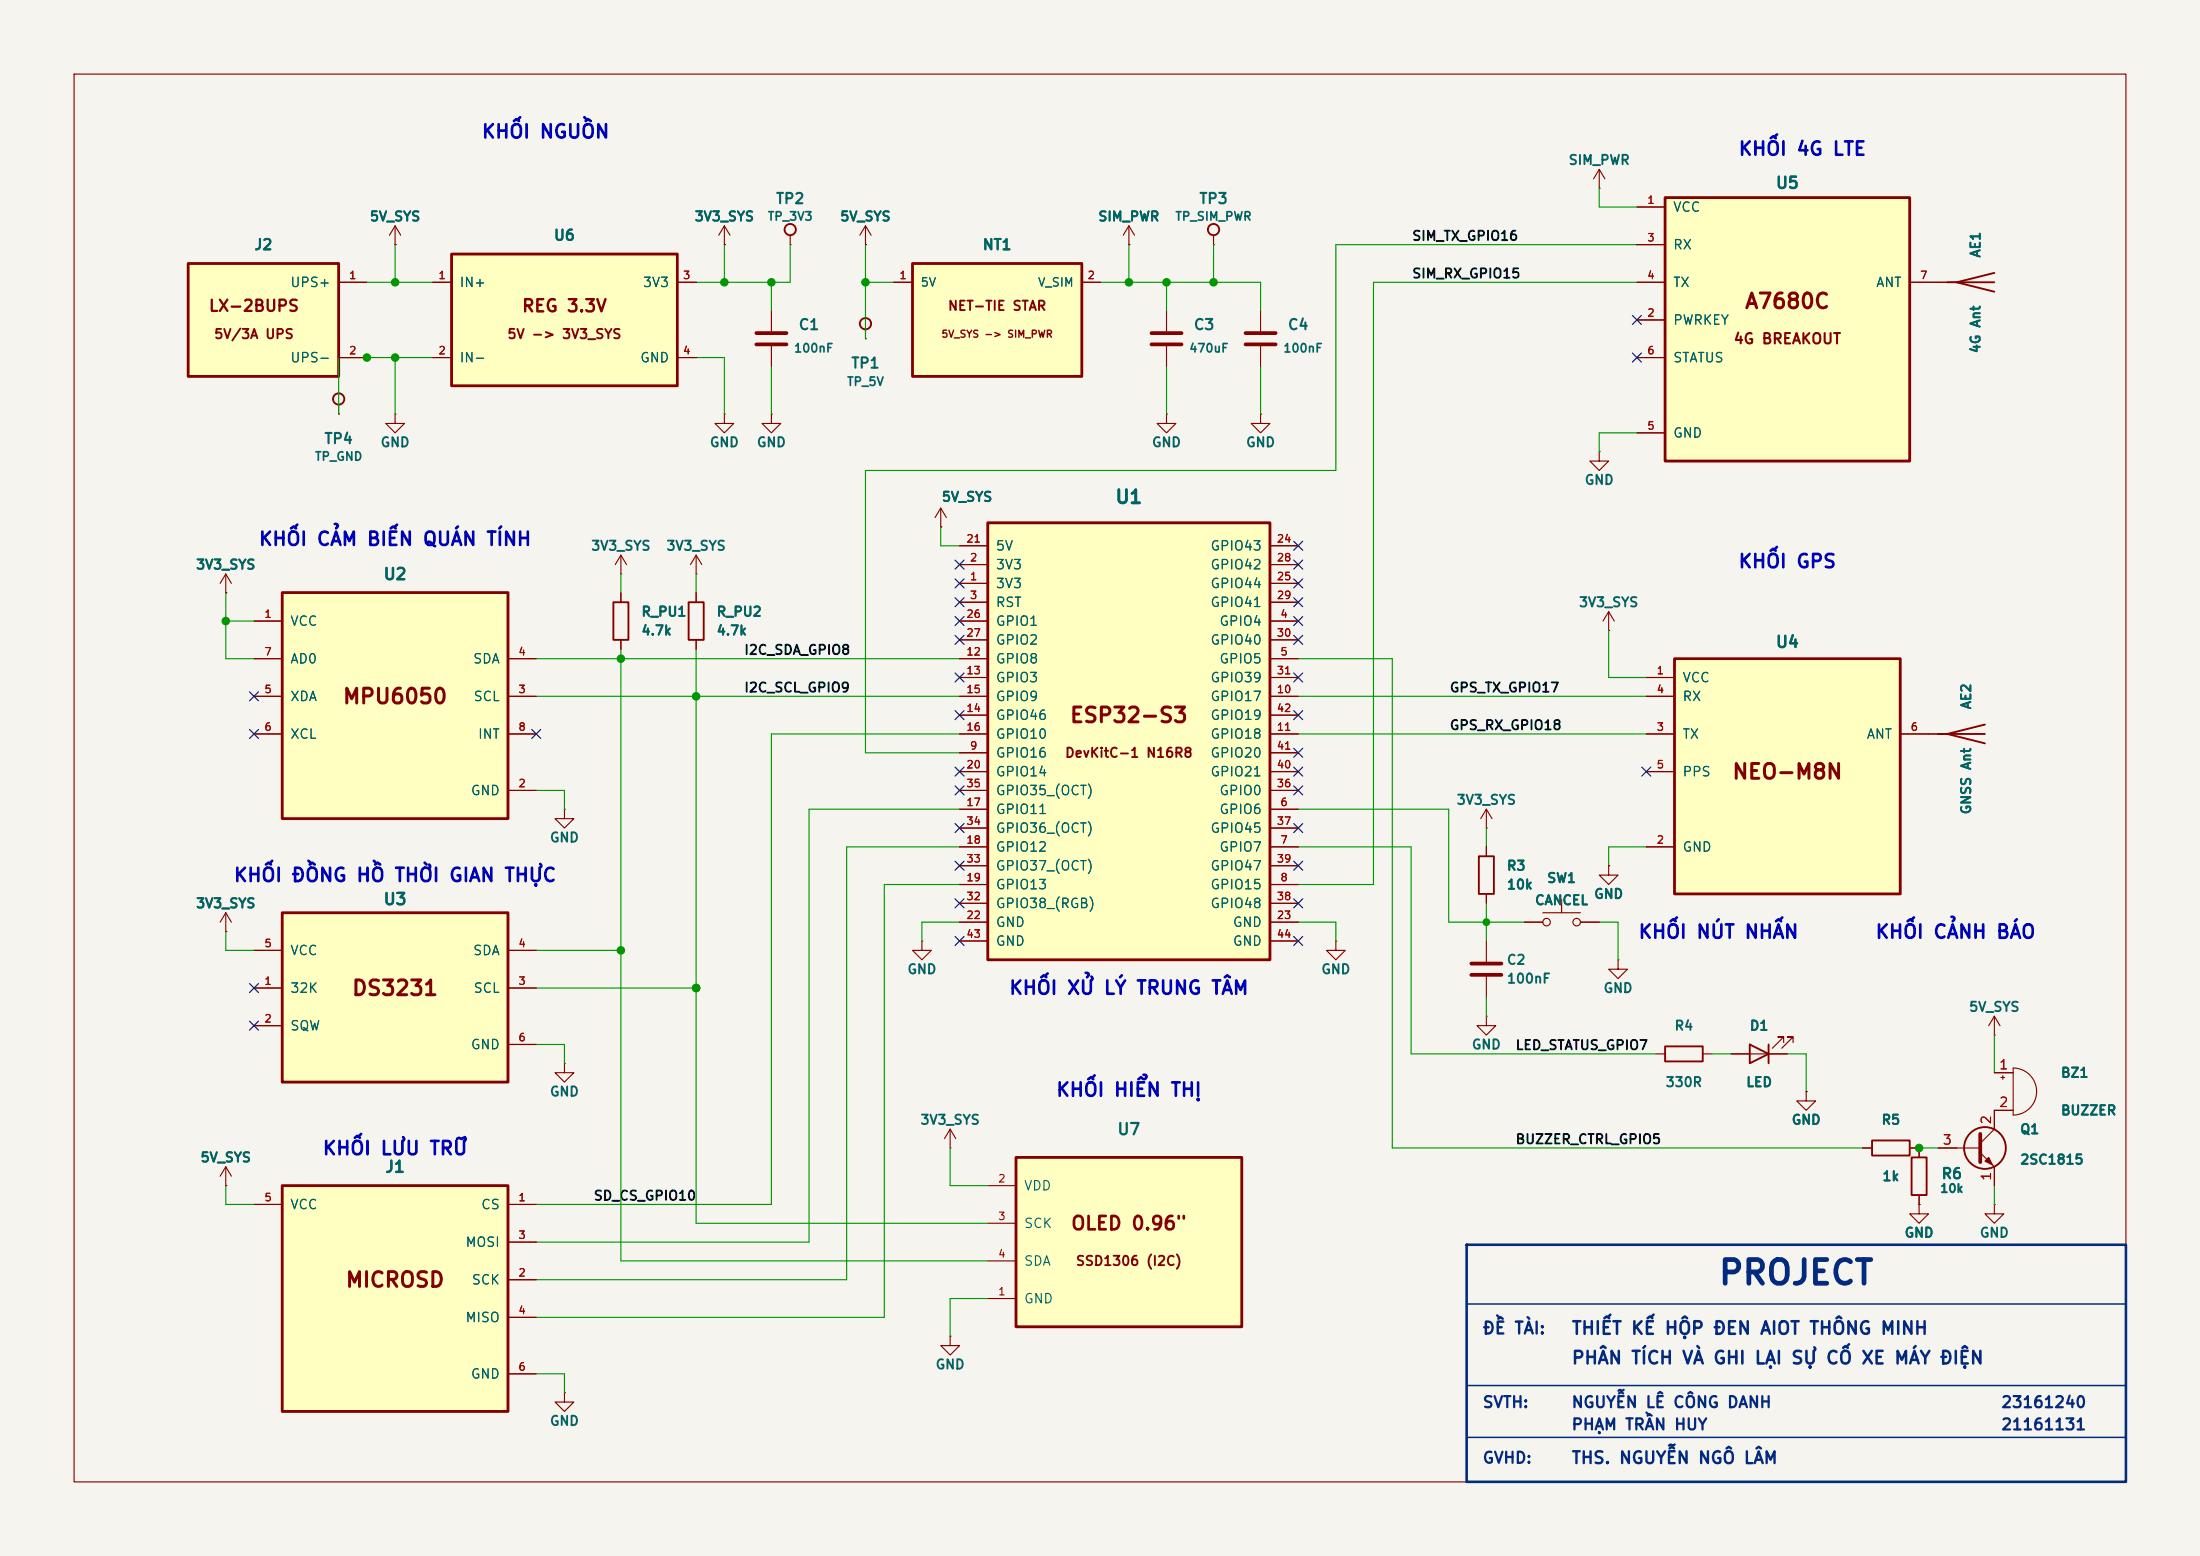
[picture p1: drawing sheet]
<svg xmlns="http://www.w3.org/2000/svg" width="297mm" height="210mm" viewBox="0 0 297 210" stroke-linecap="round" stroke-linejoin="round" font-family="sans-serif">
<path d="M0 0h297v210h-297z" fill="#f5f4ef" stroke="#f5f4ef" stroke-width=".14"/>
<path d="M10 10h277v190h-277z" fill="none" stroke="#840000" stroke-width=".15"/>
<path d="M133.3 70.6h38.1v58.9h-38.1z" fill="#ffffc2"/>
<path d="M133.3 70.6h38.1v58.9h-38.1z" fill="none" stroke="#840000" stroke-width=".38"/>
<g fill="none" stroke="#840000" stroke-width=".15">
<path d="M129.5 78.7h3.8M129.5 76.2h3.8M129.5 73.7h3.8M171.4 78.7h3.9M171.4 76.2h3.9M171.4 73.7h3.9M129.5 81.3h3.8M129.5 83.8h3.8M129.5 88.9h3.8M129.5 94h3.8M129.5 99.1h3.8M129.5 91.4h3.8"/>
<path d="M129.5 96.5h3.8M129.5 86.4h3.8M171.4 81.3h3.9M171.4 83.8h3.9M171.4 88.9h3.9M171.4 94h3.9M171.4 99.1h3.9M171.4 91.4h3.9M171.4 96.5h3.9M171.4 86.4h3.9M129.5 109.2h3.8M129.5 114.3h3.8"/>
<path d="M129.5 119.4h3.8M129.5 101.6h3.8M129.5 104.1h3.8M129.5 116.8h3.8M129.5 111.8h3.8M129.5 106.7h3.8M171.4 109.2h3.9M171.4 114.3h3.9M171.4 119.4h3.9M171.4 101.6h3.9M171.4 104.1h3.9M171.4 116.8h3.9"/>
<path d="M171.4 111.8h3.9M171.4 106.7h3.9M129.5 124.5h3.8M129.5 121.9h3.8M129.5 127h3.8M171.4 124.5h3.9M171.4 121.9h3.9M171.4 127h3.9M180.3 127v1.3h1.3l-1.3 1.2-1.2-1.2h1.2M180.3 127h.1"/>
</g>
<path d="M38.1 80h30.5v30.5h-30.5z" fill="#ffffc2"/>
<path d="M38.1 80h30.5v30.5h-30.5z" fill="none" stroke="#840000" stroke-width=".38"/>
<path d="M34.3 83.8h3.8M34.3 94h3.8M34.3 88.9h3.8M34.3 99.1h3.8M68.6 94h3.8M68.6 88.9h3.8M68.6 99.1h3.8M68.6 106.7h3.8" fill="none" stroke="#840000" stroke-width=".15"/>
<path d="M123.2 35.6h22.8v15.2h-22.8z" fill="#ffffc2"/>
<path d="M123.2 35.6h22.8v15.2h-22.8z" fill="none" stroke="#840000" stroke-width=".38"/>
<path d="M106.7 33h.1M106.7 31.8v1.2M120.6 38.1h2.6M146 38.1h2.6M76.2 143.5v1.3h1.3l-1.3 1.3-1.3-1.3h1.3M76.2 143.5h.1" fill="none" stroke="#840000" stroke-width=".15"/>
<circle cx="106.7" cy="31" r=".76" fill="none" stroke="#840000" stroke-width=".25"/>
<path d="M38.1 123.2h30.5v22.9h-30.5z" fill="#ffffc2"/>
<path d="M38.1 123.2h30.5v22.9h-30.5z" fill="none" stroke="#840000" stroke-width=".38"/>
<g fill="none" stroke="#840000" stroke-width=".15">
<path d="M152.4 33h.1M152.4 30.5l-.8 1.3M152.4 30.5l.8 1.3M152.4 30.5v2.5M45.7 55.9h.1M45.7 54.6v1.3M53.3 55.9v1.3h1.3l-1.3 1.2-1.2-1.2h1.2M53.3 55.9h.1M30.5 77.5l-.8 1.2M30.5 77.5l.7 1.2M30.5 77.5v2.5M83.8 77.5h.1"/>
<path d="M83.8 74.9l-.7 1.3M83.8 74.9l.8 1.3M83.8 74.9v2.6M30.5 80h.1M200.7 111.8h.1M200.7 109.2l-.8 1.3M200.7 109.2l.7 1.3M200.7 109.2v2.6M30.5 125.7h.1M30.5 123.2v2.5M30.5 123.2l-.8 1.3M30.5 123.2l.7 1.3"/>
<path d="M34.3 133.4h3.8M34.3 138.4h3.8M34.3 128.3h3.8M68.6 133.4h3.8M68.6 128.3h3.8M68.6 141h3.8M76.2 188v1.2h1.3l-1.3 1.3-1.3-1.3h1.3M76.2 188h.1"/>
</g>
<circle cx="45.7" cy="53.8" r=".76" fill="none" stroke="#840000" stroke-width=".25"/>
<path d="M61 34.3h30.4v17.8h-30.4z" fill="#ffffc2"/>
<path d="M61 34.3h30.4v17.8h-30.4z" fill="none" stroke="#840000" stroke-width=".38"/>
<g fill="none" stroke="#840000" stroke-width=".15">
<path d="M58.4 38.1h2.6M91.4 38.1h2.6M116.8 33h.1M116.8 30.5v2.5M116.8 30.5l-.7 1.3M116.8 30.5l.8 1.3M163.8 33h.1M163.8 31.8v1.2M58.4 48.3h2.6M91.4 48.3h2.6M116.8 45.7h.1M116.8 44.5v1.2"/>
<path d="M83.8 80v1.3M83.8 86.4v1.2"/>
</g>
<g fill="none" stroke="#840000" stroke-width=".25">
<path d="M82.8 81.3h2v5.1h-2z"/>
<circle cx="163.8" cy="31" r=".76"/>
<circle cx="116.8" cy="43.7" r=".76"/>
</g>
<path d="M25.4 35.6h20.3v15.2h-20.3z" fill="#ffffc2"/>
<path d="M25.4 35.6h20.3v15.2h-20.3z" fill="none" stroke="#840000" stroke-width=".38"/>
<path d="M45.7 38.1h3.8M45.7 48.3h3.8M217.2 116.8v1.3h1.2l-1.2 1.3-1.3-1.3h1.3M217.2 116.8h.1M218.4 129.5v1.3h1.3l-1.3 1.3-1.2-1.3h1.2M218.4 129.5h.1" fill="none" stroke="#840000" stroke-width=".15"/>
<path d="M38.1 160h30.5v30.5h-30.5z" fill="#ffffc2"/>
<path d="M38.1 160h30.5v30.5h-30.5z" fill="none" stroke="#840000" stroke-width=".38"/>
<g fill="none" stroke="#840000" stroke-width=".15">
<path d="M127 71.1h.1M127 68.6l-.8 1.3M127 68.6l.8 1.3M127 68.6v2.5M215.9 61v1.2h1.3l-1.3 1.3-1.3-1.3h1.3M215.9 61h.1M76.2 109.2v1.3h1.3l-1.3 1.3-1.3-1.3h1.3M76.2 109.2h.1M205.7 124.5h2.6M208.3 123.2h5.1M210.8 121.4v1.8M213.4 124.5h2.5"/>
<path d="M30.5 157.5l-.8 1.3M30.5 157.5l.7 1.3M30.5 157.5v2.5M261.6 154.9h5.7M267.3 155.6l1.9 1.9v2.5M269.2 149.9v2.5l-1.9 1.9M30.5 160h.1M34.3 162.6h3.8M68.6 162.6h3.8M68.6 172.7h3.8M68.6 167.6h3.8M68.6 177.8h3.8"/>
<path d="M68.6 185.4h3.8"/>
<circle cx="208.8" cy="124.5" r=".51"/>
<circle cx="212.9" cy="124.5" r=".51"/>
</g>
<path d="M267.3 153v3.8" fill="none" stroke="#840000" stroke-width=".51"/>
<circle cx="268" cy="154.9" r="2.82" fill="none" stroke="#840000" stroke-width=".25"/>
<path d="M268 156.7l.5-.5 .5 1z" fill="#840000" stroke="#840000" stroke-width=".15"/>
<path d="M137.2 156.2h30.4v22.9h-30.4z" fill="#ffffc2"/>
<path d="M137.2 156.2h30.4v22.9h-30.4z" fill="none" stroke="#840000" stroke-width=".38"/>
<g fill="none" stroke="#840000" stroke-width=".15">
<path d="M53.3 33h.1M53.3 30.5l-.7 1.3M53.3 30.5l.8 1.3M53.3 30.5v2.5M157.5 55.9v1.3h1.2l-1.2 1.2-1.3-1.2h1.3M157.5 55.9h.1M157.5 41.9v2.8M157.5 46.7v2.8M170.2 55.9v1.3h1.2l-1.2 1.2-1.3-1.2h1.3M170.2 55.9h.1M170.2 41.9v2.8M170.2 46.7v2.8"/>
<path d="M94 77.5h.1M94 74.9l-.8 1.3M94 74.9l.7 1.3M94 74.9v2.6M217.2 85.1h.1M217.2 82.6l-.8 1.2M217.2 82.6l.7 1.2M217.2 82.6v2.5M200.7 114.3v1.3M124.5 127v1.3h1.2l-1.2 1.2-1.3-1.2h1.3M124.5 127h.1M200.7 120.7v1.2"/>
<path d="M128.3 154.9h.1M128.3 152.4l-.8 1.3M128.3 152.4l.7 1.3M128.3 152.4v2.5M269.2 144.8h2.6M269.2 149.9h2.6M270.1 145.4h.5M270.4 145.2v.5M271.8 144.1a3.2 3.2 0 0 1 3.1 3.2 3.2 3.2 0 0 1-3.1 3.2zM133.3 175.3h3.9M133.3 160h3.9M133.3 165.1h3.9"/>
<path d="M133.3 170.2h3.9M128.3 180.3v1.3h1.2l-1.2 1.3-1.3-1.3h1.3M128.3 180.3h.1"/>
</g>
<path d="M155.4 45h4.1M155.4 46.5h4.1M168.1 45h4.1M168.1 46.5h4.1" fill="none" stroke="#840000" stroke-width=".51"/>
<path d="M199.6 115.6h2.1v5.1h-2.1z" fill="none" stroke="#840000" stroke-width=".25"/>
<path d="M224.8 26.7h33v35.5h-33z" fill="#ffffc2"/>
<path d="M224.8 26.7h33v35.5h-33z" fill="none" stroke="#840000" stroke-width=".38"/>
<g fill="none" stroke="#840000" stroke-width=".15">
<path d="M215.9 25.4h.1M215.9 22.9l-.8 1.2M215.9 22.9l.8 1.2M215.9 22.9v2.5M221 27.9h3.8M221 33h3.8M221 38.1h3.8M257.8 38.1h3.8M221 43.2h3.8M221 58.4h3.8M221 48.3h3.8M94 80v1.3"/>
<path d="M94 86.4v1.2M260.3 99.1h2.6M200.7 137.2v1.2h1.2l-1.2 1.3-1.3-1.3h1.3M200.7 137.2h.1M200.7 127v2.8M200.7 131.8v2.8M269.2 139.7h.1M269.2 137.2l-.7 1.2M269.2 137.2l.8 1.2M269.2 137.2v2.5M223.5 142.2h1.3M229.9 142.2h1.2"/>
<path d="M233.7 142.2h7.6M240.8 140.7v-.7h-.8h.8l-1.5 1.5M242.1 140.7v-.7h-.8h.8l-1.6 1.5M243.8 147.3v1.3h1.3l-1.3 1.3-1.2-1.3h1.2M243.8 147.3h.1M251.5 154.9h1.2M257.8 154.9h1.3v1.3M259.1 162.6v1.2h1.2l-1.2 1.3-1.3-1.3h1.3M259.1 162.6h.1M259.1 161.3v1.3M269.2 162.6v1.2h1.3l-1.3 1.3-1.2-1.3h1.2M269.2 162.6h.1"/>
</g>
<path d="M93 81.3h2v5.1h-2zM261.6 99.1h6.4M268 97.8l-5.1 1.3 5.1 1.2M224.8 141.2h5.1v2.1h-5.1zM236.2 141l2.6 1.2-2.6 1.3zM238.8 141v2.5M252.7 153.9h5.1v2.1h-5.1zM258.1 156.2h2v5.1h-2z" fill="none" stroke="#840000" stroke-width=".25"/>
<path d="M198.6 130h4.1M198.6 131.6h4.1" fill="none" stroke="#840000" stroke-width=".51"/>
<path d="M226.1 88.9h30.4v31.8h-30.4z" fill="#ffffc2"/>
<path d="M226.1 88.9h30.4v31.8h-30.4z" fill="none" stroke="#840000" stroke-width=".38"/>
<g fill="none" stroke="#840000" stroke-width=".15">
<path d="M45.7 38.1h3.8M53.3 33h.1M58.4 38.1h2.6M91.4 38.1h2.6M97.8 33h.1M97.8 30.5l-.8 1.3M97.8 30.5l.8 1.3M97.8 30.5v2.5M116.8 33h.1M120.6 38.1h2.6M146 38.1h2.6M152.4 33h.1"/>
<path d="M221 38.1h3.8M221 27.9h3.8M221 33h3.8M257.8 38.1h6.4M45.7 48.3h3.8M58.4 48.3h2.6M91.4 48.3h2.6M97.8 55.9v1.3h1.3l-1.3 1.2-1.3-1.2h1.3M97.8 55.9h.1M104.1 55.9v1.3h1.3l-1.3 1.2-1.2-1.2h1.2M104.1 55.9h.1M104.1 41.9v2.8"/>
<path d="M104.1 46.7v2.8M221 43.2h3.8M221 58.4h3.8M221 48.3h3.8M127 71.1h.1M129.5 78.7h3.8M129.5 76.2h3.8M129.5 73.7h3.8M171.4 78.7h3.9M171.4 76.2h3.9M171.4 73.7h3.9M30.5 80h.1"/>
<path d="M34.3 99.1h3.8M34.3 94h3.8M34.3 83.8h3.8M34.3 88.9h3.8M68.6 99.1h3.8M68.6 94h3.8M68.6 88.9h3.8M83.8 80v1.3M83.8 86.4v1.2M94 80v1.3M94 86.4v1.2M129.5 91.4h3.8"/>
<path d="M129.5 99.1h3.8M129.5 94h3.8M129.5 81.3h3.8M129.5 83.8h3.8M129.5 88.9h3.8M129.5 96.5h3.8M129.5 86.4h3.8M171.4 91.4h3.9M171.4 99.1h3.9M171.4 94h3.9M171.4 81.3h3.9M171.4 83.8h3.9"/>
<path d="M171.4 88.9h3.9M171.4 96.5h3.9M171.4 86.4h3.9M222.2 91.4h3.9M222.2 99.1h3.9M222.2 94h3.9M256.5 99.1h6.4M68.6 106.7h3.8M129.5 114.3h3.8M129.5 104.1h3.8M129.5 109.2h3.8M129.5 119.4h3.8"/>
<path d="M129.5 101.6h3.8M129.5 116.8h3.8M129.5 111.8h3.8M129.5 106.7h3.8M171.4 114.3h3.9M171.4 104.1h3.9M171.4 109.2h3.9M171.4 119.4h3.9M171.4 101.6h3.9M171.4 116.8h3.9M171.4 111.8h3.9M171.4 106.7h3.9"/>
<path d="M200.7 114.3v1.3M217.2 116.8h.1M222.2 114.3h3.9M222.2 104.1h3.9M30.5 125.7h.1M34.3 133.4h3.8M34.3 138.4h3.8M34.3 128.3h3.8M68.6 133.4h3.8M68.6 128.3h3.8M129.5 124.5h3.8M129.5 121.9h3.8"/>
<path d="M129.5 127h3.8M171.4 124.5h3.9M171.4 121.9h3.9M171.4 127h3.9M200.7 120.7v1.2M205.7 124.5h2.6M213.4 124.5h2.5M68.6 141h3.8M233.7 142.2h2.5M238.8 142.2h2.5M243.8 147.3h.1M251.5 154.9h1.2"/>
<path d="M257.8 154.9h1.3v1.3M261.6 154.9h2.6M269.2 144.8h2.6M269.2 157.5v2.5M271.8 149.9h-2.6v2.5M30.5 160h.1M34.3 162.6h3.8M68.6 162.6h3.8M68.6 172.7h3.8M68.6 167.6h3.8M68.6 177.8h3.8M259.1 162.6h.1"/>
<path d="M259.1 161.3v1.3M68.6 185.4h3.8"/>
</g>
<path d="M262.9 38.1h6.3M269.2 36.8l-5 1.3 5 1.3" fill="none" stroke="#840000" stroke-width=".25"/>
<path d="M102.1 45h4.1M102.1 46.5h4.1" fill="none" stroke="#840000" stroke-width=".51"/>
<path d="M198 176h89M198 194h89M198 187h89" fill="none" stroke="#002b7f" stroke-width=".2"/>
<g fill="none" stroke="#009600" stroke-width=".15">
<path d="M49.5 38.1h8.9M53.3 33v5.1M97.8 33v5.1M104.1 38.1v3.8M106.7 33v5.1h-12.7M116.8 33v12.7M116.8 38.1h3.8M148.6 38.1h21.6v3.8M152.4 33v5.1M157.5 38.1v3.8M163.8 33v5.1M215.9 25.4v2.5h5.1"/>
<path d="M221 33h-40.7v30.5h-63.5v38.1h12.7M221 38.1h-35.6v81.3h-10.1M53.3 48.3v7.6M58.4 48.3h-12.7v7.6M94 48.3h3.8v7.6M104.1 49.5v6.4M157.5 49.5v6.4M170.2 49.5v6.4M221 58.4h-5.1v2.6M83.8 77.5v2.5M94 77.5v2.5M127 71.1v2.6h2.5"/>
<path d="M30.5 80v8.9h3.8M30.5 83.8h3.8M72.4 88.9h57.1M72.4 94h57.1M83.8 87.6v82.6h49.5M94 87.6v77.5h39.3M129.5 99.1h-25.4v63.5h-31.7M175.3 88.9h12.7v66h63.5M175.3 99.1h46.9M175.3 94h46.9M217.2 85.1v6.3h5M72.4 106.7h3.8v2.5"/>
<path d="M129.5 114.3h-15.2v58.4h-41.9M129.5 109.2h-20.3v58.4h-36.8M129.5 119.4h-10.1v58.4h-47M175.3 109.2h20.3v15.3h10.1M175.3 114.3h15.2v27.9h33M200.7 111.8v2.5M222.2 114.3h-5v2.5M30.5 125.7v2.6h3.8M72.4 128.3h11.4M72.4 133.4h21.6M129.5 124.5h-5v2.5M175.3 124.5h5v2.5"/>
<path d="M200.7 121.9v5.1M200.7 134.6v2.6M215.9 124.5h2.5v5M269.2 139.7v5.1M72.4 141h3.8v2.5M128.3 154.9v5.1h5M231.1 142.2h2.6M241.3 142.2h2.5v5.1M259.1 154.9h2.5M30.5 160v2.6h3.8M133.3 175.3h-5v5M269.2 160v2.6"/>
<path d="M72.4 185.4h3.8v2.6"/>
</g>
<g fill="none" stroke="#000084" stroke-width=".15">
<path d="M220.4 47.7l1.2 1.2M220.4 42.6l1.2 1.2M221.6 47.7l-1.2 1.2M221.6 42.6l-1.2 1.2M128.9 78.1l1.2 1.2M128.9 75.6l1.2 1.2M130.1 78.1l-1.2 1.2M130.1 75.6l-1.2 1.2M174.7 75.6l1.2 1.2M174.7 73.1l1.2 1.2M174.7 78.1l1.2 1.2M175.9 75.6l-1.2 1.2"/>
<path d="M175.9 73.1l-1.2 1.2M175.9 78.1l-1.2 1.2M33.7 98.5l1.2 1.2M33.7 93.4l1.2 1.2M34.9 98.5l-1.2 1.2M34.9 93.4l-1.2 1.2M71.8 98.5l1.2 1.2M73 98.5l-1.2 1.2M128.9 95.9l1.2 1.2M128.9 90.8l1.2 1.2M128.9 85.8l1.2 1.2M128.9 80.7l1.2 1.2"/>
<path d="M128.9 83.2l1.2 1.2M130.1 95.9l-1.2 1.2M130.1 90.8l-1.2 1.2M130.1 85.8l-1.2 1.2M130.1 80.7l-1.2 1.2M130.1 83.2l-1.2 1.2M174.7 80.7l1.2 1.2M174.7 85.8l1.2 1.2M174.7 90.8l1.2 1.2M174.7 95.9l1.2 1.2M174.7 83.2l1.2 1.2M175.9 80.7l-1.2 1.2"/>
<path d="M175.9 85.8l-1.2 1.2M175.9 90.8l-1.2 1.2M175.9 95.9l-1.2 1.2M175.9 83.2l-1.2 1.2M128.9 106.1l1.2 1.2M128.9 103.5l1.2 1.2M128.9 116.2l1.2 1.2M128.9 111.2l1.2 1.2M130.1 106.1l-1.2 1.2M130.1 103.5l-1.2 1.2M130.1 116.2l-1.2 1.2M130.1 111.2l-1.2 1.2"/>
<path d="M174.7 101l1.2 1.2M174.7 106.1l1.2 1.2M174.7 111.2l1.2 1.2M174.7 116.2l1.2 1.2M174.7 103.5l1.2 1.2M175.9 101l-1.2 1.2M175.9 106.1l-1.2 1.2M175.9 111.2l-1.2 1.2M175.9 116.2l-1.2 1.2M175.9 103.5l-1.2 1.2M221.6 103.5l1.3 1.2M222.9 103.5l-1.3 1.2"/>
<path d="M33.7 137.8l1.2 1.2M33.7 132.7l1.2 1.3M34.9 137.8l-1.2 1.2M34.9 132.7l-1.2 1.3M128.9 126.4l1.2 1.2M128.9 121.3l1.2 1.2M130.1 126.4l-1.2 1.2M130.1 121.3l-1.2 1.2M174.7 126.4l1.2 1.2M174.7 121.3l1.2 1.2M175.9 126.4l-1.2 1.2M175.9 121.3l-1.2 1.2"/>
</g>
<path d="M198 168h89v32h-89z" fill="none" stroke="#002b7f" stroke-width=".35"/>
<g fill="#009600" stroke="#009600" stroke-width=".14">
<circle cx="83.8" cy="88.9" r=".51"/>
<circle cx="152.4" cy="38.1" r=".51"/>
<circle cx="163.8" cy="38.1" r=".51"/>
<circle cx="157.5" cy="38.1" r=".51"/>
<circle cx="94" cy="133.4" r=".51"/>
<circle cx="83.8" cy="128.3" r=".51"/>
<circle cx="30.5" cy="83.8" r=".51"/>
<circle cx="94" cy="94" r=".51"/>
<circle cx="200.7" cy="124.5" r=".46"/>
<circle cx="259.1" cy="154.9" r=".51"/>
<circle cx="104.1" cy="38.1" r=".51"/>
<circle cx="97.8" cy="38.1" r=".51"/>
<circle cx="53.3" cy="48.3" r=".51"/>
<circle cx="53.3" cy="38.1" r=".51"/>
<circle cx="116.8" cy="38.1" r=".51"/>
<circle cx="49.5" cy="48.3" r=".51"/>
</g>
<text font-size="3.2" fill="#002b7f" x="231.8" y="174.2">PROJECT</text>
<g font-size="2" fill="#840000">
<text x="235.4" y="42.1">A7680C</text>
<text x="46.1" y="95.5">MPU6050</text>
<text x="144.3" y="98">ESP32-S3</text>
<text x="233.7" y="105.6">NEO-M8N</text>
<text x="47.4" y="134.9">DS3231</text>
<text x="46.5" y="174.2">MICROSD</text>
</g>
<g font-size="1.8" fill="#0000c2">
<text x="64.9" y="19.1">KHỐI NGUỒN</text>
<text x="234.6" y="21.4">KHỐI 4G LTE</text>
<text x="34.8" y="74.1">KHỐI CẢM BIẾN QUÁN TÍNH</text>
<text x="234.6" y="77.1">KHỐI GPS</text>
<text x="31.4" y="119.5">KHỐI ĐỒNG HỒ THỜI GIAN THỰC</text>
<text x="221.1" y="127.1">KHỐI NÚT NHẤN</text>
<text x="253.1" y="127.1">KHỐI CẢNH BÁO</text>
<text x="136.1" y="134.7">KHỐI XỬ LÝ TRUNG TÂM</text>
<text x="142.4" y="148.4">KHỐI HIỂN THỊ</text>
<text x="43.4" y="156.3">KHỐI LƯU TRỮ</text>
</g>
<text font-size="1.8" fill="#006464" x="150.4" y="68.4">U1</text>
<text font-size="1.8" fill="#840000" x="144.5" y="166.5">OLED 0.96&quot;</text>
<text font-size="1.7" fill="#840000" x="70.3" y="42.5">REG 3.3V</text>
<g font-size="1.7" fill="#002b7f">
<text x="212.1" y="180.5">THIẾT KẾ HỘP ĐEN AIOT THÔNG MINH</text>
<text x="212.1" y="184.5">PHÂN TÍCH VÀ GHI LẠI SỰ CỐ XE MÁY ĐIỆN</text>
</g>
<g font-size="1.6" fill="#002b7f">
<text x="200.1" y="180.5">ĐỀ TÀI:</text>
<text x="212.1" y="198">THS. NGUYỄN NGÔ LÂM</text>
</g>
<g font-size="1.5" fill="#006464">
<text x="239.6" y="25.8">U5</text>
<text x="51.7" y="78.6">U2</text>
<text x="239.6" y="87.8">U4</text>
<text x="51.7" y="122.5">U3</text>
<text x="150.7" y="153.6">U7</text>
<text x="51.9" y="158.6">J1</text>
</g>
<text font-size="1.5" fill="#840000" x="28.1" y="42.4">LX-2BUPS</text>
<g font-size="1.5" fill="#002b7f">
<text x="200" y="190.4">SVTH:</text>
<text x="212" y="190.4">NGUYỄN LÊ CÔNG DANH</text>
<text x="270" y="190.4">23161240</text>
<text x="200" y="197.9">GVHD:</text>
<text x="212" y="193.4">PHẠM TRẦN HUY</text>
<text x="270" y="193.4">21161131</text>
</g>
<g font-size="1.4" fill="#006464">
<text x="104.6" y="27.9">TP2</text>
<text x="161.8" y="27.9">TP3</text>
<text x="34.2" y="34.1">J2</text>
<text x="74.7" y="32.8">U6</text>
<text x="132.6" y="34.1">NT1</text>
<text x="107.7" y="44.9">C1</text>
<text x="161.1" y="44.9">C3</text>
<text x="173.8" y="44.9">C4</text>
<text x="114.8" y="50.1">TP1</text>
<text x="43.7" y="60.3">TP4</text>
<text x="262" y="159.5">R6</text>
</g>
<text font-size="1.4" fill="#840000" x="233.9" y="46.8">4G BREAKOUT</text>
<g font-size="1.3" fill="#006464">
<text x="211.7" y="22.5">SIM_PWR</text>
<text x="225.8" y="28.9">VCC</text>
<text x="49.8" y="30.2">5V_SYS</text>
<text x="93.7" y="30.2">3V3_SYS</text>
<text x="113.3" y="30.2">5V_SYS</text>
<text x="148.2" y="30.2">SIM_PWR</text>
<text x="225.8" y="34">RX</text>
<text x="267.7" y="34.9" transform="rotate(-90 267.7 34.9)">AE1</text>
<text x="39.1" y="39.1">UPS+</text>
<text x="61.9" y="39.1">IN+</text>
<text x="86.7" y="39.1">3V3</text>
<text x="225.8" y="39.1">TX</text>
<text x="253.2" y="39.1">ANT</text>
<text x="225.8" y="44.1">PWRKEY</text>
<text x="267.7" y="47.8" transform="rotate(-90 267.7 47.8)">4G Ant</text>
<text x="39.1" y="49.2">UPS-</text>
<text x="61.9" y="49.2">IN-</text>
<text x="86.3" y="49.2">GND</text>
<text x="225.8" y="49.2">STATUS</text>
<text x="225.8" y="59.4">GND</text>
<text x="51.3" y="60.6">GND</text>
<text x="95.7" y="60.6">GND</text>
<text x="102.1" y="60.6">GND</text>
<text x="155.4" y="60.6">GND</text>
<text x="168.1" y="60.6">GND</text>
<text x="213.8" y="65.7">GND</text>
<text x="127" y="68">5V_SYS</text>
<text x="26.4" y="77.2">3V3_SYS</text>
<text x="79.7" y="74.6">3V3_SYS</text>
<text x="89.9" y="74.6">3V3_SYS</text>
<text x="134.3" y="77.2">3V3</text>
<text x="134.3" y="74.6">5V</text>
<text x="163.3" y="74.6">GPIO43</text>
<text x="163.3" y="77.2">GPIO42</text>
<text x="86.5" y="83.5">R_PU1</text>
<text x="96.6" y="83.5">R_PU2</text>
<text x="134.3" y="79.7">3V3</text>
<text x="134.3" y="82.2">RST</text>
<text x="163.3" y="79.7">GPIO44</text>
<text x="163.3" y="82.2">GPIO41</text>
<text x="213.1" y="82.2">3V3_SYS</text>
<text x="39.1" y="84.8">VCC</text>
<text x="39.1" y="89.9">AD0</text>
<text x="63.8" y="89.9">SDA</text>
<text x="86.5" y="86">4.7k</text>
<text x="96.6" y="86">4.7k</text>
<text x="134.3" y="89.9">GPIO8</text>
<text x="134.3" y="84.8">GPIO1</text>
<text x="134.3" y="87.3">GPIO2</text>
<text x="163.3" y="87.3">GPIO40</text>
<text x="164.5" y="84.8">GPIO4</text>
<text x="164.5" y="89.9">GPIO5</text>
<text x="39.1" y="94.9">XDA</text>
<text x="63.8" y="94.9">SCL</text>
<text x="134.3" y="92.4">GPIO3</text>
<text x="134.3" y="94.9">GPIO9</text>
<text x="163.3" y="94.9">GPIO17</text>
<text x="163.3" y="92.4">GPIO39</text>
<text x="227" y="92.4">VCC</text>
<text x="227" y="94.9">RX</text>
<text x="266.4" y="95.8" transform="rotate(-90 266.4 95.8)">AE2</text>
<text x="39.1" y="100">XCL</text>
<text x="64.4" y="100">INT</text>
<text x="134.3" y="97.5">GPIO46</text>
<text x="134.3" y="100">GPIO10</text>
<text x="163.3" y="100">GPIO18</text>
<text x="163.3" y="97.5">GPIO19</text>
<text x="227" y="100">TX</text>
<text x="251.9" y="100">ANT</text>
<text x="63.5" y="107.6">GND</text>
<text x="134.3" y="102.6">GPIO16</text>
<text x="134.3" y="105.1">GPIO14</text>
<text x="134.3" y="107.6">GPIO35_(OCT)</text>
<text x="163.3" y="105.1">GPIO21</text>
<text x="163.3" y="102.6">GPIO20</text>
<text x="164.5" y="107.6">GPIO0</text>
<text x="227" y="105.1">PPS</text>
<text x="74.1" y="114">GND</text>
<text x="134.3" y="110.2">GPIO11</text>
<text x="134.3" y="112.7">GPIO36_(OCT)</text>
<text x="163.3" y="112.7">GPIO45</text>
<text x="164.5" y="110.2">GPIO6</text>
<text x="196.5" y="108.9">3V3_SYS</text>
<text x="266.4" y="110" transform="rotate(-90 266.4 110)">GNSS Ant</text>
<text x="134.3" y="115.3">GPIO12</text>
<text x="134.3" y="117.8">GPIO37_(OCT)</text>
<text x="163.3" y="117.8">GPIO47</text>
<text x="164.5" y="115.3">GPIO7</text>
<text x="203.3" y="117.8">R3</text>
<text x="208.8" y="119.5">SW1</text>
<text x="227" y="115.3">GND</text>
<text x="26.4" y="122.9">3V3_SYS</text>
<text x="134.3" y="120.3">GPIO13</text>
<text x="134.3" y="125.4">GND</text>
<text x="134.3" y="122.9">GPIO38_(RGB)</text>
<text x="163.3" y="120.3">GPIO15</text>
<text x="163.3" y="122.9">GPIO48</text>
<text x="166.3" y="125.4">GND</text>
<text x="203.3" y="120.3">10k</text>
<text x="207.1" y="122.5">CANCEL</text>
<text x="215.1" y="121.6">GND</text>
<text x="39.1" y="129.2">VCC</text>
<text x="63.8" y="129.2">SDA</text>
<text x="122.4" y="131.8">GND</text>
<text x="134.3" y="128">GND</text>
<text x="166.3" y="128">GND</text>
<text x="178.3" y="131.8">GND</text>
<text x="203.3" y="130.5">C2</text>
<text x="39.1" y="134.3">32K</text>
<text x="63.8" y="134.3">SCL</text>
<text x="203.3" y="133">100nF</text>
<text x="216.4" y="134.3">GND</text>
<text x="265.7" y="136.8">5V_SYS</text>
<text x="39.1" y="139.4">SQW</text>
<text x="63.5" y="141.9">GND</text>
<text x="198.6" y="141.9">GND</text>
<text x="226" y="139.4">R4</text>
<text x="236.1" y="139.4">D1</text>
<text x="74.1" y="148.3">GND</text>
<text x="224.8" y="147">330R</text>
<text x="235.6" y="147">LED</text>
<text x="278.1" y="145.7">BZ1</text>
<text x="124.2" y="152.1">3V3_SYS</text>
<text x="241.8" y="152.1">GND</text>
<text x="253.9" y="152.1">R5</text>
<text x="272.6" y="153.4">Q1</text>
<text x="278.1" y="150.8">BUZZER</text>
<text x="27" y="157.2">5V_SYS</text>
<text x="138.1" y="161">VDD</text>
<text x="254" y="159.7">1k</text>
<text x="272.6" y="157.5">2SC1815</text>
<text x="39.1" y="163.5">VCC</text>
<text x="64.9" y="163.5">CS</text>
<text x="138.1" y="166.1">SCK</text>
<text x="257" y="167.3">GND</text>
<text x="267.2" y="167.3">GND</text>
<text x="62.7" y="168.6">MOSI</text>
<text x="63.6" y="173.7">SCK</text>
<text x="138.1" y="171.1">SDA</text>
<text x="62.7" y="178.8">MISO</text>
<text x="138.1" y="176.2">GND</text>
<text x="126.2" y="185.1">GND</text>
<text x="63.5" y="186.4">GND</text>
<text x="74.1" y="192.7">GND</text>
</g>
<g font-size="1.3" fill="#0f0f0f">
<text x="190.5" y="32.8">SIM_TX_GPIO16</text>
<text x="190.5" y="37.9">SIM_RX_GPIO15</text>
<text x="100.4" y="88.7">I2C_SDA_GPIO8</text>
<text x="100.4" y="93.8">I2C_SCL_GPIO9</text>
<text x="195.6" y="93.8">GPS_TX_GPIO17</text>
<text x="195.6" y="98.8">GPS_RX_GPIO18</text>
<text x="204.5" y="142">LED_STATUS_GPIO7</text>
<text x="204.5" y="154.7">BUZZER_CTRL_GPIO5</text>
<text x="80.1" y="162.3">SD_CS_GPIO10</text>
</g>
<g font-size="1.3" fill="#840000">
<text x="28.8" y="46">5V/3A UPS</text>
<text x="68.4" y="46">5V -&gt; 3V3_SYS</text>
<text x="127.9" y="42.2">NET-TIE STAR</text>
<text x="143.7" y="102.6">DevKitC-1 N16R8</text>
<text x="145.1" y="171.1">SSD1306 (I2C)</text>
</g>
<g font-size="1.3" fill="#a90000">
<text x="269.8" y="144.6">1</text>
<text x="269.8" y="149.7">2</text>
<text x="262.2" y="154.8">3</text>
<text x="269.1" y="151.9" transform="rotate(-90 269.1 151.9)">2</text>
<text x="269.1" y="159.5" transform="rotate(-90 269.1 159.5)">1</text>
</g>
<g font-size="1.1" fill="#006464">
<text x="103.5" y="30.1">TP_3V3</text>
<text x="158.6" y="30.1">TP_SIM_PWR</text>
<text x="124.2" y="39">5V</text>
<text x="140" y="39">V_SIM</text>
<text x="107.1" y="47.9">100nF</text>
<text x="160.4" y="47.9">470uF</text>
<text x="173.1" y="47.9">100nF</text>
<text x="114.2" y="52.4">TP_5V</text>
<text x="42.4" y="62.5">TP_GND</text>
<text x="261.8" y="161.3">10k</text>
</g>
<g font-size="1" fill="#a90000">
<text x="222.3" y="27.8">1</text>
<text x="222.3" y="32.8">3</text>
<text x="47" y="37.9">1</text>
<text x="59.1" y="37.9">1</text>
<text x="92.1" y="37.9">3</text>
<text x="121.3" y="37.9">1</text>
<text x="146.7" y="37.9">2</text>
<text x="222.3" y="37.9">4</text>
<text x="259.1" y="37.9">7</text>
<text x="222.3" y="43">2</text>
<text x="47" y="48.1">2</text>
<text x="59.1" y="48.1">2</text>
<text x="92.1" y="48.1">4</text>
<text x="222.3" y="48.1">6</text>
<text x="222.3" y="58.2">5</text>
<text x="130.4" y="73.5">21</text>
<text x="130.9" y="76">2</text>
<text x="172.3" y="73.5">24</text>
<text x="172.3" y="76">28</text>
<text x="35.6" y="83.6">1</text>
<text x="130.4" y="83.6">26</text>
<text x="130.9" y="78.6">1</text>
<text x="130.9" y="81.1">3</text>
<text x="172.3" y="78.6">25</text>
<text x="172.3" y="81.1">29</text>
<text x="172.8" y="83.6">4</text>
<text x="35.6" y="88.7">7</text>
<text x="69.9" y="88.7">4</text>
<text x="130.4" y="88.7">12</text>
<text x="130.4" y="86.2">27</text>
<text x="172.3" y="86.2">30</text>
<text x="172.8" y="88.7">5</text>
<text x="35.6" y="93.8">5</text>
<text x="69.9" y="93.8">3</text>
<text x="130.4" y="91.3">13</text>
<text x="130.4" y="93.8">15</text>
<text x="172.3" y="93.8">10</text>
<text x="172.3" y="91.3">31</text>
<text x="223.6" y="91.3">1</text>
<text x="223.6" y="93.8">4</text>
<text x="35.6" y="98.9">6</text>
<text x="69.9" y="98.9">8</text>
<text x="130.4" y="96.3">14</text>
<text x="130.4" y="98.9">16</text>
<text x="130.9" y="101.4">9</text>
<text x="172.3" y="98.9">11</text>
<text x="172.3" y="101.4">41</text>
<text x="172.3" y="96.3">42</text>
<text x="223.6" y="98.9">3</text>
<text x="257.9" y="98.9">6</text>
<text x="69.9" y="106.5">2</text>
<text x="130.4" y="104">20</text>
<text x="130.4" y="106.5">35</text>
<text x="172.3" y="106.5">36</text>
<text x="172.3" y="104">40</text>
<text x="223.6" y="104">5</text>
<text x="130.4" y="109">17</text>
<text x="130.4" y="111.6">34</text>
<text x="172.3" y="111.6">37</text>
<text x="172.8" y="109">6</text>
<text x="130.4" y="114.1">18</text>
<text x="130.4" y="119.2">19</text>
<text x="130.4" y="116.7">33</text>
<text x="172.3" y="116.7">39</text>
<text x="172.8" y="114.1">7</text>
<text x="172.8" y="119.2">8</text>
<text x="223.6" y="114.1">2</text>
<text x="130.4" y="124.3">22</text>
<text x="130.4" y="121.7">32</text>
<text x="172.3" y="124.3">23</text>
<text x="172.3" y="121.7">38</text>
<text x="35.6" y="128.1">5</text>
<text x="69.9" y="128.1">4</text>
<text x="130.4" y="126.8">43</text>
<text x="172.3" y="126.8">44</text>
<text x="35.6" y="133.2">1</text>
<text x="69.9" y="133.2">3</text>
<text x="35.6" y="138.2">2</text>
<text x="69.9" y="140.8">6</text>
<text x="134.7" y="159.8">2</text>
<text x="35.6" y="162.4">5</text>
<text x="69.9" y="162.4">1</text>
<text x="69.9" y="167.5">3</text>
<text x="134.7" y="164.9">3</text>
<text x="69.9" y="172.5">2</text>
<text x="134.7" y="170">4</text>
<text x="69.9" y="177.6">4</text>
<text x="134.7" y="175.1">1</text>
<text x="69.9" y="185.2">6</text>
</g>
<text font-size="1" fill="#840000" x="127" y="45.8">5V_SYS -&gt; SIM_PWR</text>
</svg>
